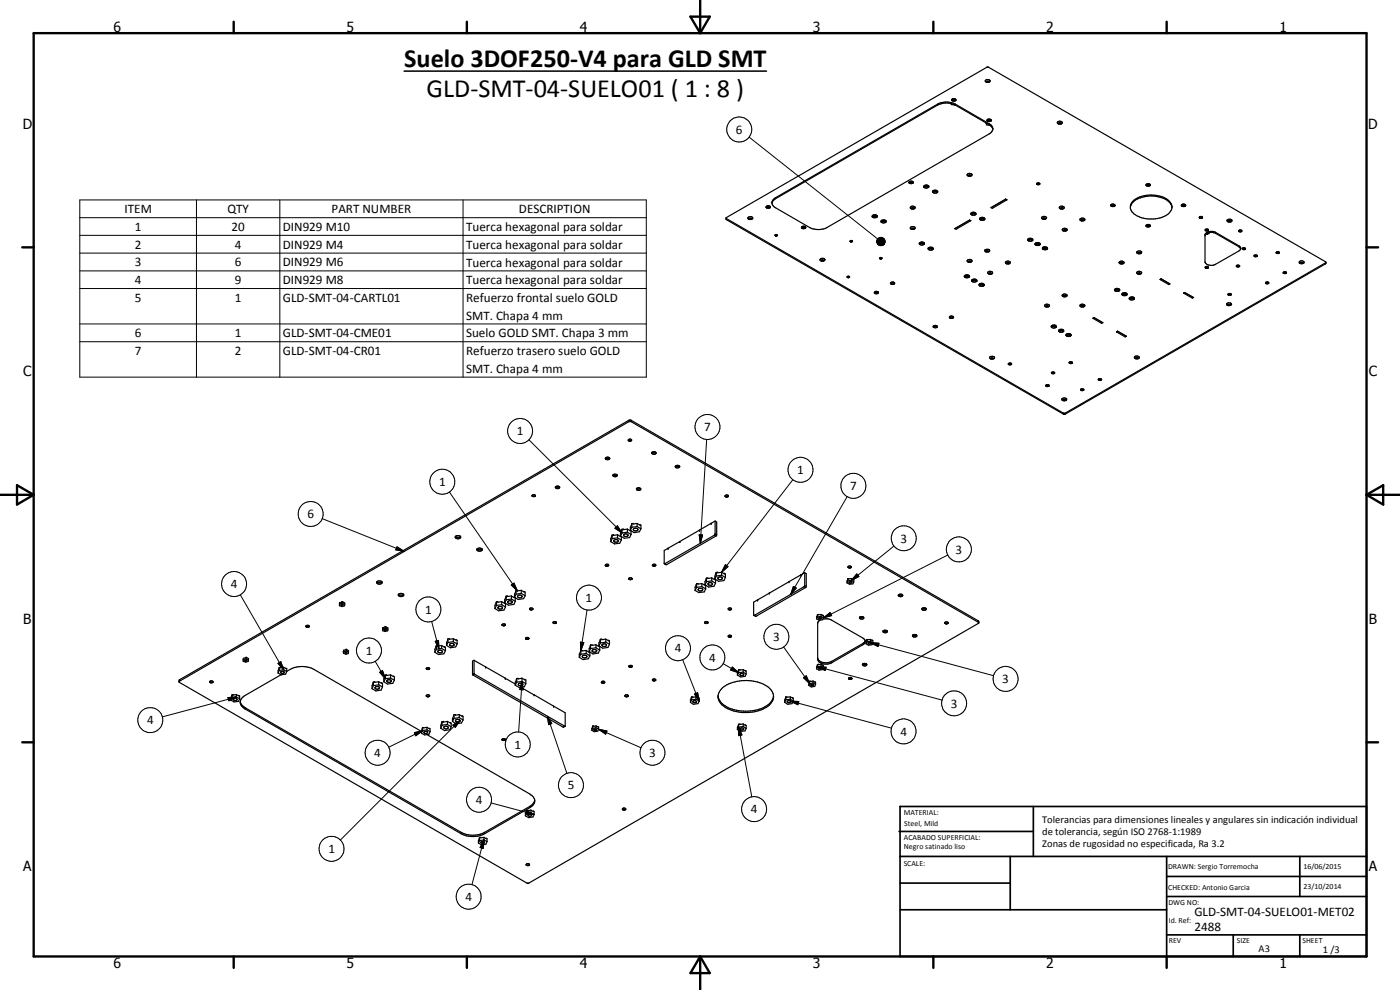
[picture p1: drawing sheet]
<svg xmlns="http://www.w3.org/2000/svg" width="420mm" height="297mm" viewBox="0 0 420 297" stroke-linecap="round" stroke-linejoin="round" font-family="sans-serif">
<g fill="none" stroke="#000" stroke-width=".35">
<path d="M285.4 31.1l.1 .3M285.5 31.1v.3M285.5 31.4l1 .1M285.6 31.1a5.9 5.9 0 0 0-4.2 .4l-48.6 28.1-.8 .6-.3 .8M285.6 31.1l1.1 .4 10.4 6.1M285.7 30.1l.4-.2 .7 .2M285.7 30.1a.57 .57 0 0 1 .5-.5 .57 .57 0 0 1 .6 .6M285.7 30.1l.4 .3 .6-.1M285.8 30.3a.48 .48 0 0 1 .9 0M286.5 31.5h.1M286.8 30.2l-.1 .1M295.8 24.1a.75 .75 0 0 1 .8-.2 .75 .75 0 0 1 .5 .6 .75 .75 0 0 1-.8 .2 .75 .75 0 0 1-.5-.6z"/>
<path d="M295.9 36.9l.3 .6M296.2 24.5l-.1 .2M296.2 24.5h.5M296.2 24.4h.1M296.2 37.5l.9 .1M296.2 37v.5M296.2 36.2l.5-.2 .8 .2M296.2 36.2v-.2l.4-.3 .7 .1 .2 .4M296.2 36.2l1.1 .2M296.4 36.4l.5-.2 .4 .2M296.7 24.4v.3M296.7 24.5h.1"/>
<path d="M297.1 37.6l.9 1.2M297.5 36.2l-.2 .2M317.3 36.7a.74 .74 0 0 1 .8-.4 .74 .74 0 0 1 .6 .7 .84 .84 0 0 1-1.4-.3zM318.4 37l-.5-.1-.2 .3M318.4 37l.1 .1M318.4 37v.2M232 59.9l.5-.4 48.9-28.3a5.9 5.9 0 0 1 5.3 0l10.2 5.9a1.6 1.6 0 0 1 1.1 1.6 1.6 1.6 0 0 1-1.1 1.5l-48.7 28a5.8 5.8 0 0 1-5.3 0l-10.1-5.8a1.53 1.53 0 0 1-.8-2.5zM272.8 54.9l.5-.2 .7 .2M273 54.4h.7l.4 .2a.62 .62 0 0 1-.7 .5 .62 .62 0 0 1-.5-.6zM273 55l.3-.2 .5 .2M277.3 56.1a1.01 1.01 0 0 1 1.4 0M277.3 56.1l-.1-.1a.86 .86 0 0 1 .8-.5 .86 .86 0 0 1 .8 .5l-.1 .1"/>
<path d="M277.3 56.1a1.01 1.01 0 0 0 1.4 0M277.4 56.3l.6-.3 .5 .3M279.9 57.7a1.06 1.06 0 0 1 1.5 0M279.9 57.7v-.2a.81 .81 0 0 1 .8-.4 .81 .81 0 0 1 .7 .6M279.9 57.7l.2 .1M280.1 57.8l1 .1M280.1 57.8l.3-.3 .6 .1 .2 .2M281.4 57.7l-.3 .2M290.4 52.2a.69 .69 0 0 1 .8-.2 .69 .69 0 0 1 .4 .7 .84 .84 0 0 1-1.3-.3zM290.9 52.5l.3 .1M291.2 52.6l.1 .2M291.2 52.6h-.5l-.1 .2"/>
<path d="M301.8 59.7v.1M301.8 59.8l-4.3 2.5M301.8 59.8l.4 .2M311.1 55a.46 .46 0 0 1 .6-.2 .46 .46 0 0 1 .2 .6l-.7-.1zM311.1 55.3h.9M311.3 55.4h.6M344 55.6l.4-.2 .8 .2M344 55.6l-.1-.1a.66 .66 0 0 1 .7-.4 .66 .66 0 0 1 .6 .5M344 55.6l1 .2M344.2 55.8l.3-.3 .5 .3M345.2 55.6l-.2 .2M217.9 65.4l101.5 58.6 78.5-45.3"/>
<path d="M217.9 65.4l.1 .5 101.2 58.4h.4l78.3-45.2v-.4M217.9 65.4l78.7-45.3 101.3 58.6M224.4 65.3a.96 .96 0 0 1 1.5 .1 .79 .79 0 0 1-.7 .5 .79 .79 0 0 1-.8-.6zM224.8 65.8l.2-.3 .5 .1v.2M229.9 62.3l.7-.3 .6 .3M229.9 62.3a.63 .63 0 0 1 .6-.5 .63 .63 0 0 1 .7 .4l-.2 .2M229.9 62.3l.3 .1M230.2 62.4l.4-.2 .4 .2M231 62.4h-.8M232.7 70.7l-.1-.2 .3-.1 .4 .1-.1 .2M232.7 70.7h.5M240.6 68.4a.62 .62 0 0 1 .6-.5 .62 .62 0 0 1 .6 .5l-.2 .1"/>
<path d="M240.6 68.4l.6-.2 .6 .2M240.6 68.4l.4 .2 .6-.1M240.7 68.5l.3-.2 .6 .2M246.2 77.7l.9-.2 .5 .3a.74 .74 0 0 1-.7 .6 .74 .74 0 0 1-.8-.5zM246.5 78.3l.2-.3 .5 .3M255.2 72.5l-.1-.2 .4-.2 .4 .2-.2 .2M255.2 72.5h.5M261.8 65.1a1.06 1.06 0 0 1 1.5 0M261.9 64.6l1.1-.1 .3 .4-.3 .4h-.8l-.4-.3zM262 65.2a.58 .58 0 0 1 .5-.3 .58 .58 0 0 1 .5 .3M264.1 77.6l-.2-.1 .3-.2 .5 .1-.1 .2M264.1 77.6l.4 .1"/>
<path d="M264.1 77.6h.5M264.3 77.6l-.1 .1M264.4 77.6v.1M264.4 66.6a1.01 1.01 0 0 1 1.5 0M264.5 66.2a.94 .94 0 0 1 1.5 .3 .76 .76 0 0 1-.9 .5 .76 .76 0 0 1-.6-.8zM264.6 77.6l-.1 .1M264.7 66.8l.5-.4 .5 .4M273.3 68.2a.87 .87 0 0 1 1.3 .3 .83 .83 0 0 1-1.4-.2zM273.3 62.1a.82 .82 0 0 1 1.3 .3 .83 .83 0 0 1-1.4-.2zM273.6 62.7l.2-.3h.4l.1 .3M273.8 68.5l.4 .1M273.8 68.5l-.2 .3"/>
<path d="M274.2 68.6l.1 .2M275.9 73.2l.4-.3 1.1 .3M275.9 73.2a.81 .81 0 0 1 .6-.6 .81 .81 0 0 1 .9 .3v.3M275.9 73.2l.2 .2M276.1 73.4a.57 .57 0 0 1 .6-.4 .57 .57 0 0 1 .5 .4M276.1 73.4h1M277.4 73.2l-.3 .2M278.6 74.7l.1-.1a1.11 1.11 0 0 1 1.4 .1M278.6 74.7l-.1-.1a.89 .89 0 0 1 1.6 0v.2M278.6 74.7l.2 .2M278.8 74.9l.3-.3 .8 .3M280.1 74.8l-.7 .3-.6-.2"/>
<path d="M286.5 68.6l4.5-2.6 .4 .2-4.5 2.6zM290.4 78.1l.4-.2 .8 .1a.62 .62 0 0 1-.3 .8 .62 .62 0 0 1-.8-.2l-.3-.3zM290.6 78.7l.3-.3h.3l.1 .3M291 66v.1M291 66.1l-4.4 2.5M291 66.1l.3 .2M291.4 64a.73 .73 0 0 1 .8-.4 .73 .73 0 0 1 .6 .8l-1 .2-.4-.3zM291.4 64.3l.4-.3h.6l.5 .3M291.6 64.5l.4-.4 .4 .1 .2 .3M294 65.8a1.06 1.06 0 0 1 1.5 0M294 65.8v-.1a.83 .83 0 0 1 .8-.5 .83 .83 0 0 1 .7 .6M294 65.8l.8 .3 .7-.3"/>
<path d="M294.2 66a.58 .58 0 0 1 .6-.3 .58 .58 0 0 1 .5 .3M295.6 75a.85 .85 0 0 1 1.4 .3 .81 .81 0 0 1-.8 .4 .81 .81 0 0 1-.6-.6zM296.4 75.3l.3 .2M296.4 75.3l-.5 .1M296.4 75.3l.2 .3M297.4 62.3l4.4-2.6 .4 .2-4.4 2.6zM301.8 78.6a.79 .79 0 0 1 1.4 .3 .72 .72 0 0 1-.8 .3 .72 .72 0 0 1-.6-.6zM302.1 79.2l.2-.3h.4l.1 .3M308.4 72.1l.7-.3 .8 .3M308.5 71.7a.77 .77 0 0 1 .9-.3 .77 .77 0 0 1 .5 .7 .89 .89 0 0 1-1.5-.3zM308.7 72.3l.5-.4 .5 .4M310.7 73.4l.6-.3 .8 .3"/>
<path d="M310.7 73.4a.73 .73 0 0 1 .7-.6 .73 .73 0 0 1 .7 .6M310.7 73.4l.6 .3 .8-.3M310.9 73.5l.5-.3 .5 .3M312.7 65.2a.79 .79 0 0 1 1.4 .2l-.4 .3-.6 .1-.5-.3zM312.9 74.6l.6-.3 .9 .3M312.9 74.6a.75 .75 0 0 1 .7-.6 .75 .75 0 0 1 .8 .7M312.9 74.6l.2 .2M313 65.7l.2-.3 .5 .3M313.1 74.8a.57 .57 0 0 1 .5-.3 .57 .57 0 0 1 .5 .3M314.4 74.7l-.5 .2-.8-.1M318.1 62a.7 .7 0 0 1 .8-.2 .7 .7 0 0 1 .4 .7 .73 .73 0 0 1-.8 .3 .73 .73 0 0 1-.5-.7zM318.3 62.7l.2-.3h.4l.1 .3"/>
<path d="M318.9 68.7a.75 .75 0 0 1 .8-.2 .75 .75 0 0 1 .5 .6 .82 .82 0 0 1-1.4-.3zM319.3 69.1l-.1 .2M319.7 69l-.4 .1M319.7 69l.1 .1M319.8 69.1h.1M319.9 69.1v.2M324.4 66.2l.8 .1M324.4 66.2l-.3-.2a.68 .68 0 0 1 .7-.6 .68 .68 0 0 1 .7 .7l-.3 .2M324.4 66.2l.6-.2 .2 .3M324.4 66.2l.1 .1M333.4 61.8l.6-.3 .6 .3M333.4 61.8l.4 .2 .6-.1"/>
<path d="M333.6 61.9l.2-.2 .6 .2M334.6 61.7a.6 .6 0 0 0-.6-.5 .6 .6 0 0 0-.6 .6M334.6 61.7l-.2 .2M335.9 78.6a.74 .74 0 0 1 .8-.3 .74 .74 0 0 1 .6 .7 .89 .89 0 0 1-1.4-.3zM336.9 79l.1 .1M337 79v.2M337 79l-.5-.1-.3 .3M339.2 62.3a4.4 4.4 0 0 1 4.2-3.2 8.8 8.8 0 0 1 7.7 1.8l.6 1.4M340 60.4a8.9 8.9 0 0 1 11 0 2.45 2.45 0 0 1-.7 4 8.8 8.8 0 0 1-10.6-.9 2.33 2.33 0 0 1 .3-3.1zM341.2 75.6a.96 .96 0 0 1 1.4 .1 .79 .79 0 0 1-.7 .5 .79 .79 0 0 1-.7-.6zM342.2 75.9l.1 .1M342.3 76l-.6-.2-.2 .3"/>
<path d="M342.3 76l-.1 .1M344 67.9l-.1-.1a.66 .66 0 0 1 .7-.5 .66 .66 0 0 1 .6 .6M344 67.9l.2 .2M344 67.9l.6-.3 .6 .3M344.2 68l.3-.2 .5 .2M345 68l-.8 .1M345.2 67.9l-.2 .1M354.6 61.8l.6-.3 .6 .3M354.8 61.9l.2-.2 .6 .2M355.8 61.7a.6 .6 0 0 0-.6-.5 .6 .6 0 0 0-.6 .6M355.8 61.7l-.4 .3-.8-.2M360 65.4l.4-.2 .4 .2"/>
<path d="M360 65.4a.39 .39 0 0 1 .4-.5 .39 .39 0 0 1 .4 .5M360 65.4h.1M360.1 65.4h.7M360.1 65.4h.6M361.6 70.6a2.61 2.61 0 0 1 3.2-.6l7 4 .5 .7M361.8 69.2v-.4l.5-.1 .4 .3-.3 .3M361.8 69.2l.2 .1M361.8 69.2l.4-.2 .4 .2M361.9 70a2.78 2.78 0 0 1 2.9-.3l7 4a.83 .83 0 0 1 .6 .8 .83 .83 0 0 1-.6 .8l-7 4a2.5 2.5 0 0 1-3.2-.6v-8.4zM362 69.2h.4M362 70.2l.4 .1M362 69.3h.4"/>
<path d="M362.4 69.2v.1M362.4 69.9v.4M363 69.8l-.6 .5M368.2 66.1a.75 .75 0 0 1 .9-.4 .75 .75 0 0 1 .5 .7 .85 .85 0 0 1-1.4-.3zM368.6 66.6l.2-.3h.5v.3M371.1 79.7l.6-.2 .4 .3-.5 .3-.5-.1zM371.1 80h.9M371.8 69.2l.2-.2 .6 .1a.45 .45 0 0 1-.4 .5 .45 .45 0 0 1-.4-.4zM371.8 69.5l.4-.2 .4 .2M372.9 74.8h.8M373 74.8l-.1-.3 .6-.2 .3 .2-.3 .4M373 74.8l.5 .1"/>
<path d="M373 74.8h.6M376.4 76.6l.6-.1 .3 .2a.56 .56 0 0 1-.4 .3 .56 .56 0 0 1-.6-.2zM376.4 76.9h.9M383.1 75.9h.8M384 75.9a.45 .45 0 0 0-.5-.4 .45 .45 0 0 0-.4 .4M384 75.9l-.3 .2-.6-.2M390 78.5a.76 .76 0 0 1 .8-.3 .76 .76 0 0 1 .5 .7 .76 .76 0 0 1-.8 .3 .76 .76 0 0 1-.5-.7zM390.3 79.1l.2-.3 .5 .3M254.3 83.2l-.1-.2 .4-.2 .4 .2-.1 .2M254.3 83.2l.5 .1M254.3 83.2h.6M254.6 83.3h-.1"/>
<path d="M254.7 83.3h.1M254.9 83.2l-.1 .1M262.5 87.6l.6-.2 .5 .4a.67 .67 0 0 1-.6 .4 .67 .67 0 0 1-.6-.5zM262.5 87.9l.3-.1 .8 .1M267.3 85.1l.6-.2 .5 .2M267.4 84.7l.7-.1 .4 .4a.7 .7 0 0 1-.7 .4 .7 .7 0 0 1-.6-.5zM280.1 98.2l.6-.3 .6 .3M280.1 97.8a.64 .64 0 0 1 .7-.2 .64 .64 0 0 1 .5 .5 .68 .68 0 0 1-1.2-.2zM285 95.3l.5-.2 .6 .2M285 95l.6-.2 .6 .3a.64 .64 0 0 1-.6 .5 .64 .64 0 0 1-.7-.5zM289.5 83.1a1.01 1.01 0 0 1 1.4 0M289.5 83.1l-.1-.2a.81 .81 0 0 1 .8-.4 .81 .81 0 0 1 .7 .6"/>
<path d="M289.5 83.1l.2 .1M289.7 83.2l.3-.3 .5 .1 .2 .2M290.9 83.1l-.6 .3-.6-.2M291.7 84.3l.4-.2 1 .2M291.7 83.9a.83 .83 0 0 1 .9-.2 .83 .83 0 0 1 .5 .7 .89 .89 0 0 1-1.5-.3zM291.9 84.5l.3-.3h.5l.2 .3M293.9 85.6l.4-.3 1 .3M293.9 85.6a.75 .75 0 0 1 .7-.6 .75 .75 0 0 1 .7 .6M293.9 85.6l.2 .2M294.1 85.8l.3-.3h.5l.2 .3M295.3 85.6l-.4 .3-.8-.1M296.5 81.7a.66 .66 0 0 1 .9-.4 .66 .66 0 0 1 .3 .9 .72 .72 0 0 1-.8 .1 .72 .72 0 0 1-.4-.6z"/>
<path d="M296.8 82.2a.34 .34 0 0 1 .4-.3 .34 .34 0 0 1 .3 .3M313.6 91.5a.84 .84 0 0 1 1.3 .3 .82 .82 0 0 1-1.4-.2zM314 91.8h.1M314 91.8h.5M314 91.8l-.1 .3M314.1 91.8h.4M314.5 91.8l.1 .3M315.5 98.1l.4-.3h.7l.4 .3M315.8 98.3l.3-.3 .6 .1 .1 .2M317 98.1v-.1a.81 .81 0 0 0-.8-.5 .81 .81 0 0 0-.7 .6l.3 .2M317 98.1l-.7 .3-.5-.1M317.7 99.4a1.06 1.06 0 0 1 1.5 0"/>
<path d="M317.8 99a.87 .87 0 0 1 1.4 .3 .87 .87 0 0 1-1.5-.2zM318 99.6l.5-.4 .4 .2 .1 .2M318.8 88.4a.75 .75 0 0 1 .8-.2 .75 .75 0 0 1 .6 .7 .75 .75 0 0 1-.8 .2 .75 .75 0 0 1-.6-.7zM319.6 88.8l.3 .1M319.6 88.8l-.4 .1M319.6 88.7l-.4 .1v.2M319.6 88.7l.3 .2M319.9 88.9v.1M324.2 91.5a.76 .76 0 0 1 .8-.2 .76 .76 0 0 1 .5 .6 .75 .75 0 0 1-.8 .2 .75 .75 0 0 1-.5-.6zM324.6 91.8h.5M324.6 91.8l-.1 .3M325.1 91.8l.1 .3"/>
<path d="M328.3 95.3l2.7 1.5-.4 .2-2.6-1.5M328.3 95.3l-.3 .2M334.5 86.9a.91 .91 0 0 1 1.5 .1l-.3 .4h-.8l-.3-.2zM334.5 87.2l.5-.3h.6l.4 .3M334.7 87.3a.57 .57 0 0 1 .5-.3 .57 .57 0 0 1 .6 .3M335.1 99.6l.3-.2 2.7 1.5-.4 .2zM335.4 99.4h.1M335.4 99.4l2.6 1.5M335.4 99.4l-.3 .2M336.8 88.4a1.06 1.06 0 0 1 1.4 0M336.8 88.1a.71 .71 0 0 1 .9-.4 .71 .71 0 0 1 .4 .9h-.2a.71 .71 0 0 1-.7 .1 .71 .71 0 0 1-.4-.6zM337 88.6a.59 .59 0 0 1 1-.1v.1"/>
<path d="M339 89.7a1.06 1.06 0 0 1 1.4 0M339.2 89.9a.6 .6 0 0 1 1-.1v.1M340.4 89.7v-.1a.8 .8 0 0 0-.8-.5 .8 .8 0 0 0-.7 .6l.3 .2M340.4 89.7l-.6 .3-.6-.1M341.2 81.7a.74 .74 0 0 1 .8-.3 .74 .74 0 0 1 .5 .6 .82 .82 0 0 1-1.3-.3zM342.2 82h.1M342.2 82h-.6l-.1 .2M342.2 82v.2M348.1 83.9l.4-.2 2.6 1.5-.3 .2zM348.5 83.7h.1M348.5 83.7l2.6 1.5M348.5 83.7l-.3 .2"/>
<path d="M355.2 87.9l.3-.1 2.7 1.5-.4 .2zM355.5 87.8h.1M355.5 87.8l-.3 .2M361.8 80.4l.1 .1M361.8 80.4h.8M361.9 80.5h.5M362.6 80.3v-.2l-.4-.2-.4 .1v.4M362.6 80.3l-.7 .2M368.2 91.1a.9 .9 0 0 1 1.4 .3 .82 .82 0 0 1-.8 .4 .82 .82 0 0 1-.7-.6zM368.6 88.5h.9M368.6 91.4l-.1 .3M368.6 88.5l.2 .1"/>
<path d="M369 91.4l.2 .3M369 91.4h-.4M369.3 88.5l-.5 .1M369.3 88.5v.1M369.5 88.4v-.1a.53 .53 0 0 0-.5-.3 .53 .53 0 0 0-.5 .4l.1 .1M369.5 88.4l-.7 .2M379.8 84.8a.44 .44 0 0 1 .6-.2 .44 .44 0 0 1 .2 .5 .46 .46 0 0 1-.5 .1 .46 .46 0 0 1-.3-.4zM379.9 85h.8M385.2 82h.8M385.2 82l-.1-.2 .3-.3 .5 .1 .1 .4M297.1 107.1a.75 .75 0 0 1 .8-.2 .75 .75 0 0 1 .5 .6 .82 .82 0 0 1-1.4-.3zM297.4 107.7l.2-.3 .4 .1 .1 .2"/>
<path d="M302.6 109.2l.5-.3 .5 .3a.59 .59 0 0 1-1 0zM302.7 109.3h.8M313.9 115.6a.46 .46 0 0 1 .6-.3 .46 .46 0 0 1 .2 .6l-.6 .1zM313.9 115.9l.5-.2 .4 .2M315.6 111.8l.6-.2 .3 .4-.7 .1zM315.6 112h.9M318.7 119.6a.76 .76 0 0 1 .8-.2 .76 .76 0 0 1 .6 .7 .78 .78 0 0 1-.8 .2 .78 .78 0 0 1-.6-.7zM319.9 100.7a1.01 1.01 0 0 1 1.5 0M320.2 100.8a.58 .58 0 0 1 .5-.3 .58 .58 0 0 1 .5 .3M320.9 108.7l.4-.2 .5 .3-.6 .3zM320.9 109h.9M321.4 100.7l.1-.1a.8 .8 0 0 0-.8-.6 .8 .8 0 0 0-.8 .6l.3 .2"/>
<path d="M321.4 100.7l-.4 .3-.8-.2M324.4 117.1h.8M324.4 117.1l-.1-.1a.43 .43 0 0 1 .5-.4 .43 .43 0 0 1 .4 .5M329.6 114h.9M329.7 113.7l.5-.1 .4 .3-.5 .3-.4-.2zM340.5 107.1a.82 .82 0 0 1 1.4 .3 .87 .87 0 0 1-1.5-.2zM340.8 107.6l.2-.2h.4l.1 .2M181.8 137.3a.71 .71 0 0 1 1.2 .4l-.9 .2-.4-.2zM181.8 137.3l.4 .2 .7-.2M188.5 132.1l.6-.4 .5 .4M188.5 132.1l.3 .2M188.5 132l1 .1"/>
<path d="M188.7 132.2l.5 .1M189.4 132.2l-.3 .1M189.5 132.2l-.3 .1M189.6 132.1l-.1 .1M189.6 132l-.1 .1M195.7 135.7l.8-.1a.37 .37 0 0 1 .4 .4 .37 .37 0 0 1-.5 .3l-.8-.2zM195.7 135.7l.3 .2 .8-.2M202.7 139.9a.65 .65 0 0 1 .7-.3 .65 .65 0 0 1 .5 .6 .71 .71 0 0 1-1.2-.3zM202.8 139.8h1.1M319.1 120.2l.1-.3 .4 .1 .1 .2M159.7 148.7l.1 .2M159.7 148.7v.1"/>
<path d="M159.7 148.8h.9M159.7 148.8l.1 .1M159.8 148.9l.2 .1M160 149h.3M160.6 148.8l-.2 .2M160.7 148.7a.59 .59 0 0 0-1 0M160.7 148.7l-.2 .3h-.6M160.7 148.7l-.1 .1M166.8 146a.65 .65 0 0 1 .7-.2 .65 .65 0 0 1 .4 .5 .75 .75 0 0 1-1.2-.1zM166.8 146l.2 .2 .9-.2M184 142.5l.7-.2 .5 .2M184 142.5a.59 .59 0 0 0 .6 .5 .59 .59 0 0 0 .6-.5"/>
<path d="M184 142.5l.3 .1 .9-.1M186.7 158.8l-.5 1.1v.9M186.7 158.8v1.1M186.7 159.9l-.5 .9M188.3 158.7l-1.6 .1M188.3 158.7v1M188.3 159.7l1.1 .7M188.3 159.7l-1.6 .2M189.1 159.1l.3 .2v1.1M189.6 157.1l-.4 1.1-.1 1.1-.8-.6M189.6 157.1v1.1M189.6 158.2l-.4 .9 1.1 .7 1.6-.2 .5-.9"/>
<path d="M190.2 158.6a.72 .72 0 0 1 .7-.2 .72 .72 0 0 1 .5 .6 .78 .78 0 0 1-1.3-.3zM191 146.6a.62 .62 0 0 1 .7-.3 .62 .62 0 0 1 .5 .7l-.9 .1zM191.1 146.6l.4 .1 .7-.1M191.2 157.1h-1.6M191.2 157.1l1.2 .5v1.1M191.2 157.1v.9M191.2 158l1.2 .7M191.2 158l-1.6 .2M214.6 156.3l-15.3 8.9 .1 4M214.6 156.3v4l-.2 .3-15 8.6M214.6 156.3l.5 .3-.1 4.2-14.9 8.6-.7-.2M217.6 148.9h1"/>
<path d="M217.6 148.9a.5 .5 0 0 1 .5-.4 .5 .5 0 0 1 .5 .4M217.6 148.8l.2 .2M217.6 148.9l.1 .1M217.8 149l.1 .1M217.9 149.1h.3M217.9 149.1h.1M218.5 149l-.3 .1M218.6 148.9l-.1 .1M113.1 174.5a1.11 1.11 0 0 0 1.5 0M113.1 174.5a.89 .89 0 0 1 1.6 .4 .89 .89 0 0 1-.9 .4 .89 .89 0 0 1-.7-.6zM119.6 178.3l.4 .3 1.1-.3M119.6 178.3a.88 .88 0 0 1 .9-.3 .88 .88 0 0 1 .6 .6 .91 .91 0 0 1-.8 .4 .91 .91 0 0 1-.8-.6z"/>
<path d="M136.7 161l.4 .2 1.1-.2M136.7 160.9a.93 .93 0 0 1 1.5 .4 .87 .87 0 0 1-.8 .4 .87 .87 0 0 1-.8-.7zM143.1 164.8a.95 .95 0 0 1 1.6 .2 .87 .87 0 0 1-.9 .4 .87 .87 0 0 1-.7-.6zM143.2 164.7l.4 .3 1.1-.3M151.9 178.9l-.4 1.1v.9M151.9 178.9v1.1M151.9 180l-.4 .9M153.5 178.8l-1.6 .1M153.5 178.8l1.1 .5v1.1M153.5 178.8v.9M153.5 179.7l1.1 .7M153.5 179.7l-1.6 .3"/>
<path d="M154.9 177.2l-.5 1.1v.9M154.9 177.2v1.1M154.9 178.3l-.5 .9M155.4 178.8a.74 .74 0 0 1 .7-.3 .74 .74 0 0 1 .6 .6 .71 .71 0 0 1-.8 .3 .71 .71 0 0 1-.5-.6zM156.5 177.1l-1.6 .1M156.5 177.1l1.1 .5v1.1M156.5 177.1v1M156.5 178.1l1.1 .6M156.5 178.1l-1.6 .2M157.6 178.7l-.5 .9-1.6 .3-1.1-.7M181.7 169.7l.3-.4h.5l.2 .4M181.7 169.7l.6 .1"/>
<path d="M181.7 169.7h1M181.9 169.8h.2M182.5 169.8h-.2M182.7 169.6l-.1 .1M182.7 169.7l-.4 .1M183.7 160.5l-.4 1.1v.9M183.7 160.5v1.1M183.7 161.6l-.4 .9M184.2 162.1a.71 .71 0 0 1 .8-.2 .71 .71 0 0 1 .5 .5 .78 .78 0 0 1-1.3-.2zM185.3 160.4l-1.6 .1M185.3 160.4l1.2 .6v1.1M185.3 160.4v1"/>
<path d="M185.3 161.4l1.2 .7M185.3 161.4l-1.6 .2M186.5 162.1l-.5 .9-1.6 .2-1.1-.7M187.1 160.4a.71 .71 0 0 1 .8-.3 .71 .71 0 0 1 .6 .6 .78 .78 0 0 1-1.4-.3zM188.7 173.7l.2-.3h.5l.3 .3M188.7 173.7l.4 .2M188.7 173.6l.1 .1M188.8 173.7l.7 .2M188.8 173.7h.9M189.4 160.4l-.4 .9-1.6 .2-1.2-.7M189.7 173.7l-.2 .2M189.7 173.7l-.1 .1"/>
<path d="M195.8 169.5l.1 .3h.5M195.8 169.6l.1 .1M195.9 169.7l.3 .1M196.6 169.8h-.2M196.7 169.7l-.1 .1M196.8 169.5a.59 .59 0 0 0-1 .1M196.8 169.5l-.3 .3M196.8 169.5l-.9 .2M209.1 175.1l-.5 1.1v1M209.1 175.1v1.1M209.1 176.2l-.5 1M209.7 176.7a.78 .78 0 0 1 1.2 .3 .71 .71 0 0 1-.7 .3 .71 .71 0 0 1-.6-.5z"/>
<path d="M210.6 175.1l1.2 .5v1.1M210.6 175.1h-1.5M210.6 175.1v.9M210.6 176l1.2 .7M210.6 176l-1.5 .2M211.8 176.7l-.4 .9-1.6 .2-1.2-.6M212 173.4l-.4 1.1v.9M212 173.4v1.1M212 174.5l-.4 .9M212.5 175a.72 .72 0 0 1 .8-.2 .72 .72 0 0 1 .5 .6 .72 .72 0 0 1-.8 .3 .72 .72 0 0 1-.5-.7zM213.6 173.4h-1.6M213.6 173.4l1.1 .5v1.1"/>
<path d="M213.6 173.4v.9M213.6 174.3l1.1 .7M213.6 174.3l-1.6 .2M214.7 175l-.4 .9-1.6 .2-1.1-.7M215 171.7l-.5 1.1v.9M215 171.7v1.1M215 172.8l-.5 .9M215.5 173.4a.86 .86 0 0 1 1.3 .1 .78 .78 0 0 1-1.4 0zM216.6 171.7h-1.6M216.6 171.7l1.1 .5v1.1M216.6 171.7v.9M216.6 172.6l1.1 .7"/>
<path d="M216.6 172.6l-1.6 .2M217.7 173.3l-.5 .9-1.6 .2-1.1-.7M230.9 178h.1M236.8 174.5h.1M236.8 174.5l-10.6 6.2 .1 4M241.5 171.8l-4.7 2.7M241.5 171.8v3.8l-.2 .4-15 8.7M241.5 171.8l.5 .3v3.8l-.2 .4-14.9 8.6-.6-.2M254.4 173.9l-.2 1M254.5 173.6v.7M254.5 173.6l-.1 .2M254.5 174.3l-.3 .6"/>
<path d="M254.5 170.1v.1M254.5 170.2l.3-.4 .6 .2 .1 .2M254.5 170.2l.3 .1M254.5 170.2h1M254.8 170.3l.3 .1M255.5 170.2l-.4 .2M255.5 173.6h-1M255.5 173.6l.7 .3v.7M255.5 173.6v.6M255.5 174.2l.7 .4M255.5 174.2l-1 .1M256.2 174.6l-.2 .6-1 .1-.8-.4"/>
<path d="M269.7 178.4l.7-.1 .5 .3a.69 .69 0 0 1-.6 .4 .69 .69 0 0 1-.7-.4zM269.7 178.4l.2 .2 .9-.2M73.1 197.8l-.1 .6M73.1 197.9l-.1 .5M73.6 198.1l.5 .1-.4 .1zM73.9 197.2l.7 .4v.4M73.9 197.2l-.8 .3v.4M73.9 197.2v.5M73.9 197.7l.7 .3M73.9 197.7l-.8 .2M74.6 198l-.1 .5-.8 .2-.7-.3M91.8 187.9l.1 .1"/>
<path d="M91.9 188l.2 .2M91.9 188h.9M92.8 188l-.3-.4-.7 .2 .1 .3h.7M92.8 188l-.6 .2M92.8 188l-.1 .1M101.9 181.1v.6M101.9 180.8v.4M101.9 181.2v.5M102.4 181.5h.5M102.4 181.5h.1M102.7 180.5l-.8 .3M102.7 180.5l.8 .4v.4"/>
<path d="M102.7 180.5v.5M102.7 181l.8 .3M102.7 181l-.8 .2M102.9 181.5h.1M103.1 195.5v.5M103.2 195.1l-.1 .4M103.2 195.1v.4M103.2 195.5l-.1 .5M103.5 181.3l-.1 .5-.8 .2-.7-.3M103.6 195.7l.2-.1 .3 .2-.4 .2zM103.9 194.8l.7 .4v.4M103.9 194.8l-.7 .3"/>
<path d="M103.9 194.8v.5M103.9 195.3l.7 .3M103.9 195.3l-.7 .2M104.6 195.6v.5l-.8 .2-.7-.3M114.9 188.6l-.1 .1M114.9 188.7l-.1 .5M115.3 189h.6M115.3 189h.1M115.5 188.1h.1M115.5 188.1l-.6 .2-.1 .9M115.7 188l.7 .4v.4M115.7 188l-.2 .1"/>
<path d="M115.7 188v.5M115.7 188.5l.7 .3M115.7 188.5l-.8 .2M115.9 189h.1M116.4 188.8v.5l-.8 .2-.8-.3M131 193.7l-.5 1.1v.9M131 193.7v1.1M131 194.8l-.5 .9M131.4 195.3a.78 .78 0 0 1 1.3 .3 .73 .73 0 0 1-.7 .3 .73 .73 0 0 1-.6-.6zM132.5 193.7h-1.5M132.5 193.7l1.2 .5v1M132.5 193.7v.9"/>
<path d="M132.5 194.6l1.2 .6M132.5 194.6l-1.5 .2M133.7 195.2l-.5 1-1.6 .2-1.1-.7M134.4 191.7l-.4 1.1v.9M134.4 191.7v1.1M134.4 192.8l-.4 .9M134.9 193.3a.74 .74 0 0 1 .8-.3 .74 .74 0 0 1 .6 .6 .72 .72 0 0 1-.8 .3 .72 .72 0 0 1-.6-.6zM136 191.6l-1.6 .1M136 191.6l1.2 .5v1.1M136 191.6v.9M136 192.5l1.2 .7M136 192.5l-1.6 .3"/>
<path d="M137.2 193.2l-.4 .9-1.6 .3-1.2-.7M142.3 198.1l12.3 7.1M142.3 198.1l.1 4.2 27.2 15.6M142.3 198.1l-.5 .3 .1 4.1 27.1 15.7 .6-.3M149 180.6l-.5 1.1v.9M149 180.6v1.1M149 181.7l-.5 .9M149.5 182.2a.78 .78 0 0 1 1.3 .3 .71 .71 0 0 1-.8 .3 .71 .71 0 0 1-.5-.6zM150.6 180.5l-1.6 .1M150.6 180.5l1.1 .5v1.1M150.6 180.5v.9M150.6 181.4l1.1 .7"/>
<path d="M150.6 181.4l-1.6 .3M150.7 187.5v.1M150.7 187.6l.6 .1M150.7 187.6l.2 .1M150.7 187.6h.9M151.5 187.7h-.2M151.7 187.5l-.5 .2M151.7 187.5l-.2-.3h-.5l-.3 .4M151.7 182.1l-.5 .9-1.6 .3-1.1-.7M152.5 180.4a.76 .76 0 0 1 1.2 .3 .81 .81 0 0 1-1.4-.1zM154.6 180.4l-.4 1-1.6 .2-1.1-.7M157.8 191.6l.3-.3h.3l.3 .3"/>
<path d="M157.8 191.6l.3 .2M157.8 191.6v.1M157.8 191.6h.9M157.8 191.7l.2 .1M158 191.8h.4M158.7 191.7l-.4 .1M158.7 191.6l-.2 .2M159 182.8l.1 .1M159 182.8h.9M159 182.9l.4 .1M159.2 182.9l.1 .1M159.3 183h.2"/>
<path d="M159.7 182.9l-.3 .1M159.8 182.9h-.1M159.9 182.8l-.1 .1M159.9 182.7l-.6-.3-.3 .4M159.9 182.7l-.1 .2M159.9 182.7v.1M166 186.8v.1M166 186.9l.3 .2M166 186.9h1M166 186.9h.1M166.2 187l.2 .1M166.3 187.1h.3"/>
<path d="M166.8 187l-.2 .1M167 186.9h-.1M167 186.8l-.3 .2M167 186.7a.53 .53 0 0 0-.6-.2 .53 .53 0 0 0-.4 .4M167 186.7v.2M174.3 195.2l-.4 1.1v.9M174.3 195.2v1.1M174.3 196.3l-.4 .9M174.8 196.8a.74 .74 0 0 1 .7-.2 .74 .74 0 0 1 .6 .5 .78 .78 0 0 1-1.3-.3zM175.9 195.2h-1.6M175.9 195.2l1.1 .5v1.1M175.9 195.2v.9"/>
<path d="M175.9 196.1l1.1 .7M175.9 196.1l-1.6 .2M177 196.8l-.4 .9-1.6 .2-1.1-.7M177.2 193.5l-.4 1.1v.9M177.2 193.5v1.1M177.2 194.6l-.4 .9M177.8 195h1.1a.48 .48 0 0 1 0 .6 .48 .48 0 0 1-.7 .1l-.5-.2zM178.8 193.5h-1.6M178.8 193.5l1.2 .5v1.1M178.8 193.5v.9M178.8 194.4l1.2 .7M178.8 194.4l-1.6 .2"/>
<path d="M180 195.1l-.5 .9-1.5 .2-1.2-.7M180.2 191.8l-.5 1.1v.9M180.2 191.8v1.1M180.2 192.9l-.5 .9M180.7 193.4a.65 .65 0 0 1 .8-.3 .65 .65 0 0 1 .4 .7 .74 .74 0 0 1-1.2-.4zM181.8 191.8l1.1 .5v1M181.8 191.8h-1.6M181.8 191.8v.9M181.8 192.7l1.1 .6M181.8 192.7l-1.6 .2M182.9 193.3l-.5 1-1.5 .2-1.2-.7M188.8 199.9v.1"/>
<path d="M188.8 199.8v.2M188.8 199.8l.6-.2 .3 .3M188.8 199.8h.1M189.7 199.9l-.1 .2M189.7 199.9l-.9 .1M211.5 186.8a.51 .51 0 0 1 .5-.3 .51 .51 0 0 1 .5 .4l-.3 .1M211.5 186.8v.1M211.5 186.9l.1 .1M211.5 186.9h.9M211.6 187h.6M211.6 186.9l.3 .2M212.2 187l-.2 .1"/>
<path d="M218.6 182.7l.2-.2 .5-.1 .2 .4M218.6 182.7l.4 .3M218.6 182.7v.1M218.6 182.8l.4 .2M218.6 191l.3 .1M218.6 182.8h.9M218.6 191h.9M219.4 182.9l-.4 .1M219.5 191l-.9 .1M219.5 191a.47 .47 0 0 0-.5-.4 .47 .47 0 0 0-.4 .4M219.5 182.8l-.5 .2M219.5 190.9l-.3 .2"/>
<path d="M219.5 182.8l-.1 .1M245.3 184.7l-.2 1M245.3 199.6l-.2 1.1M245.4 184.4v.7M245.4 199.4v.7M245.4 184.4l-.1 .1M245.4 185.1l-.3 .6M245.4 199.4l-.1 .1M245.7 185.5l.6-.2 .2 .2-.5 .3zM246.4 184.4h-1M246.4 199.3l-1 .1M246.4 184.4l.7 .3v.7"/>
<path d="M246.4 199.3l.7 .3v.7M246.4 184.4v.6M246.4 199.3v.6M246.4 185l.7 .4M246.4 185l-1 .1M246.4 199.9l.7 .4M246.4 199.9l-1 .2M246.9 185.8l1.5-.1 1 .2 9.5 5.5a1.07 1.07 0 0 1 .8 1 1.07 1.07 0 0 1-.8 1.1l-9.3 5.3a3.1 3.1 0 0 1-4.2-.8v-11.1l.8-.8M247.1 185.4l-.3 .6-1 .1-.7-.4M258 185.2a.61 .61 0 0 1 .8-.3 .61 .61 0 0 1 .3 .7l-.8 .2-.3-.3zM258 185.2l.3 .1 .9-.1M258.9 199.2l1.1-.1a.43 .43 0 0 1 0 .6 .43 .43 0 0 1-.6 .1l-.5-.2z"/>
<path d="M258.9 199.2l.3 .2 .8-.2M259.7 192.3l-.8 .8-9.3 5.3a2.89 2.89 0 0 1-4.2-1M260.2 191.9l-.3 1.3M260.2 192.6l-.3 .6M260.2 191.9v.7M260.6 193l.7-.2a.37 .37 0 0 1-.3 .4 .37 .37 0 0 1-.4-.2zM261.3 191.9h-1.1M261.3 191.9l.6 .3v.7M261.3 191.9v.5M261.3 192.4l.6 .5M261.3 192.4l-1.1 .2M261.9 192.9l-.2 .6-1.1 .1-.7-.4"/>
<path d="M265.1 189.3l.3-.2 .9 .2a.59 .59 0 0 1-.6 .6 .59 .59 0 0 1-.6-.6zM265.1 189.3l.5 .1 .6-.1M273.9 190.5a.67 .67 0 0 1 .7-.2 .67 .67 0 0 1 .5 .6 .72 .72 0 0 1-.7 .3 .72 .72 0 0 1-.6-.5zM273.9 190.5l.5 .3 .7-.3M276.8 182.5l.4 .2 .7-.2M276.9 182.4l1 .1a.62 .62 0 0 1-.6 .7 .62 .62 0 0 1-.6-.6zM283.6 187l.1 .1M283.6 187h.9M283.7 187.1h.7M283.7 187.1l.4 .1M284.4 187.1h-.1M284.5 186.9h.1a.59 .59 0 0 0-1.1 0l.1 .1"/>
<path d="M284.5 186.9l-.1 .2M293.7 186.8l-104.7-60.4-135.2 78.1M53.8 204l135.2-78 104.7 60.5-.1 .6-135.1 77.9-104.7-60.3zM62.9 204.6a.51 .51 0 0 1 .5-.3 .51 .51 0 0 1 .5 .3l-.1 .1M62.9 204.6l.2 .2M62.9 204.6l1 .1M63.1 204.8l.5 .1M63.1 204.8l.2 .1M63.8 204.7l-.3 .2M63.8 204.8l-.2 .1M69.7 208.4l-.4 .9v.8M69.7 208.4v.9"/>
<path d="M69.7 209.3l-.4 .8M70.1 209.8a.53 .53 0 0 1 .6-.2 .53 .53 0 0 1 .4 .5h-.8zM70.9 208.4h-1.2M70.9 208.4l1 .4v.9M70.9 208.4v.7M70.9 209.1l1 .6M70.9 209.1l-1.2 .2M71.9 209.7l-.3 .7-1.3 .2-1-.5M72.1 210.5l.4 .9 1.1 .9 64.8 37.4a7.4 7.4 0 0 0 7 0l13.6-7.8 .9-.7 .6-1.1M83.8 200.3l-.3 .9v.7M83.8 200.3v.9M83.8 201.2l-.3 .7"/>
<path d="M84.2 201.6l.8-.2 .3 .4-.5 .3-.5-.2zM84.4 202.4l-10.8 6.3a2.15 2.15 0 0 0-1.5 2 2.15 2.15 0 0 0 1.5 2l64.8 37.4a7.8 7.8 0 0 0 7 0l13.6-7.8a2.15 2.15 0 0 0 1.5-2 2.15 2.15 0 0 0-1.5-2l-30.9-17.9M85.1 200.2l-1.3 .1M85.1 200.2l1 .4v.9M85.1 200.2v.8M85.1 201l1 .5M85.1 201l-1.3 .2M86.1 201.4a7.9 7.9 0 0 1 8.1-.6l32.3 18.7M86.1 201.5l-.4 .8-1.3 .2-.9-.6M112 204.6l-.3 1.1v.9M112 204.6v1.1M112 205.7l-.3 .9"/>
<path d="M112.6 206.2a.71 .71 0 0 1 .7-.3 .71 .71 0 0 1 .6 .6 .75 .75 0 0 1-1.3-.3zM113.7 204.6h-1.7M113.7 204.6l1.1 .4v1.1M113.7 204.6v.9M113.7 205.5l1.1 .6M113.7 205.5l-1.7 .2M114.8 206.1l-.4 1-1.6 .2-1.1-.7M115.6 202.6l-.4 1v1M115.6 202.6v1M115.6 203.6l-.4 1M116.1 204.2a.78 .78 0 0 1 1.3 .3 .71 .71 0 0 1-.7 .3 .71 .71 0 0 1-.6-.6zM117.2 202.5l-1.6 .1"/>
<path d="M117.2 202.5l1.2 .5v1.1M117.2 202.5v1M117.2 203.5l1.2 .6M117.2 203.5l-1.6 .1M118.4 204.1l-.5 .9-1.6 .2-1.1-.6M126.8 218.3l-.3 .9v.8M126.8 218.3v.9M126.8 219.2l-.3 .8M127.3 219.5h.7l.3 .2-.5 .4-.6-.3zM127.9 208.8a.54 .54 0 0 1 .5-.4 .54 .54 0 0 1 .5 .4M127.9 208.7l.3 .3 .7-.2M127.9 200.6l.1 .1"/>
<path d="M128 200.7l.2 .1M128 200.7h.9M128.1 218.2l-1.3 .1M128.1 218.2l1 .5v.8M128.1 218.2v.8M128.1 219l1 .5M128.1 219l-1.3 .2M128.2 200.8l.4 .1M128.7 200.8l-.1 .1M128.9 200.8l-.4 .1M128.9 208.8h-.9l.3 .2M128.9 208.8l-.2 .2"/>
<path d="M128.9 200.7l-.1 .1M128.9 200.6v.2M128.9 200.6a.59 .59 0 0 0-1 0l.1 .1M128.9 200.6v.1M129.1 219.5l-.4 .8-1.3 .2-.9-.5M132.7 216.5l-.4 1.1v.9M132.7 216.5v1.1M132.7 217.6l-.4 .9M133.2 218.1a.77 .77 0 0 1 .7-.2 .77 .77 0 0 1 .6 .5 .77 .77 0 0 1-.7 .3 .77 .77 0 0 1-.6-.6zM134.3 216.5h-1.6M134.3 216.5l1.1 .5v1.1M134.3 216.5v.9"/>
<path d="M134.3 217.4l1.1 .7M134.3 217.4l-1.6 .2M135.4 218.1l-.4 .8-1.6 .3-1.1-.7M136.3 214.5l-.5 1.1v.9M136.3 214.5v1.1M136.3 215.6l-.5 .9M136.7 216.1a.76 .76 0 0 1 .8-.3 .76 .76 0 0 1 .5 .6 .72 .72 0 0 1-.7 .3 .72 .72 0 0 1-.6-.6zM137.8 214.4l-1.5 .1M137.8 214.4l1.2 .5v1.1M137.8 214.4v.9M137.8 215.3l1.2 .7M137.8 215.3l-1.5 .3"/>
<path d="M139 216l-.5 .9-1.6 .3-1.1-.7M155.1 203.6l-.5 1.1v.9M155.1 203.6v1.1M155.1 204.7l-.5 .9M155.7 205.1a.7 .7 0 0 1 1.2 .4 .84 .84 0 0 1-1.4-.2zM156.3 206.2l4 2.3M156.7 203.5l1.1 .5v1.1M156.7 203.5l-1.6 .1M156.7 203.5v1M156.7 204.5l1.1 .6M156.7 204.5l-1.6 .2M157.8 205.1l-.4 .9-1.6 .2-1.2-.6"/>
<path d="M160.2 208.5l9.4 5.4v4M177.9 217.8l-.3 1.3M177.9 217.8v.7M177.9 218.5l-.3 .6M178.3 218.9h.7a.38 .38 0 0 1-.4 .3 .38 .38 0 0 1-.3-.3zM178.9 217.8v.6M178.9 217.8h-1M178.9 217.8l.8 .3v.7M178.9 218.4l.8 .4M178.9 218.4l-1 .1M179.7 218.8l-.3 .6-1.1 .1-.7-.4M180.5 204.8a.5 .5 0 0 1 .5-.4 .5 .5 0 0 1 .5 .4"/>
<path d="M180.5 204.7l.4 .3M180.5 204.8l.4 .2M180.5 204.8l.1 .1M180.8 204.9h.6M181.3 204.9l-.4 .1M181.3 204.9l-.3 .1M181.4 204.9h-.1M181.5 204.7l-.1 .2M187.6 208.8a.51 .51 0 0 1 .5-.4 .51 .51 0 0 1 .4 .4M187.6 208.7l.6 .3M188.4 209h-.2M188.5 208.8h-.9l.4 .2"/>
<path d="M188.5 208.8l-.3 .2M188.8 200l.1 .1M188.9 200.1l.3 .1M188.9 200.1l.2 .1M189.6 200.1l-.5 .1M189.6 200.1l-.3 .1M195.8 204a.48 .48 0 0 1 .5-.3 .48 .48 0 0 1 .4 .4l-.2 .2M195.8 204l.3 .3M195.8 204l.1 .1M195.9 204.2l.6 .1M196.6 204.2l-.2 .1M196.8 204.1l-.1 .1"/>
<path d="M196.8 204.1l-.9 .1M196.8 204v.1M207.6 210l-.4 .7M207.6 209.1l-.4 .9v.7M207.6 209.1h1.3M207.6 209.1v.9M208 210.4a.55 .55 0 0 1 .6-.2 .55 .55 0 0 1 .4 .5l-.8 .1zM208.9 209.1l.9 .4v.9M208.9 209.1v.7M208.9 209.8l.9 .6M208.9 209.8l-1.3 .2M209.8 210.4l-.3 .7-1.4 .2-.9-.6"/>
<path d="M215.5 208.8a5.6 5.6 0 0 0 4.9 4.2 11.3 11.3 0 0 0 10.9-2.3l.5-.7 .3-1.2M216.8 206.4a12.3 12.3 0 0 1 14.2 .1 3.4 3.4 0 0 1-1.1 5.8 12.3 12.3 0 0 1-13.3-.8 3.3 3.3 0 0 1 .2-5.1zM221.7 217.3l-.4 .9v.7M221.7 201l-.4 .8v.8M221.7 201v.8M221.7 217.3v.9M221.7 201.8l-.4 .8M221.7 218.2l-.4 .7M222.1 218.7a.6 .6 0 0 1 .6-.3 .6 .6 0 0 1 .5 .4l-.7 .2zM222.1 202.4l.3-.3 .8 .2a.57 .57 0 0 1-.5 .4 .57 .57 0 0 1-.6-.3zM223 218l.9 .6M223 200.9l-1.3 .1"/>
<path d="M223 217.2l-1.3 .1M223 200.9l.9 .4v.9M223 217.2l.9 .5v.9M223 200.9v.8M223 217.2v.8M223 201.7l.9 .5M223 201.7l-1.3 .1M223 218l-1.3 .2M223.9 202.2l-.3 .7-1.3 .2-1-.5M223.9 218.6l-.3 .7-1.3 .2-1-.6M235.9 209.1h1.3M235.9 209.1l-.4 .9v.7"/>
<path d="M235.9 209.1v.9M235.9 210l-.4 .7M236.3 210.4a.53 .53 0 0 1 .6-.2 .53 .53 0 0 1 .4 .5l-.8 .1zM237.2 209.1l.9 .4v.9M237.2 209.1v.7M237.2 209.8l.9 .6M237.2 209.8l-1.3 .2M238.1 210.4l-.4 .7-1.3 .2-.9-.6M243 204.4l-.3 1.3M243 204.4v.7M243 205.1l-.3 .6M243.4 205.4a.37 .37 0 0 1 .4-.1 .37 .37 0 0 1 .2 .4h-.5z"/>
<path d="M244 204.3l-1 .1M244 204.3l.8 .4v.7M244 204.3v.6M244 204.9l.8 .5M244 204.9l-1 .2M244.8 205.4l-.3 .6-1 .1-.8-.4M245.4 200.1l-.3 .6M245.7 200.4l.6-.1 .2 .2-.6 .2zM247.1 200.3l-.3 .6-1 .2-.7-.4M254.8 203.4l.6-.1 .3 .3-.7 .2-.3-.1zM255.6 203.6h-.9l.4 .2M255.6 203.6l-.3 .2"/>
<path d="M255.7 203.5l-.1 .1M150.7 221.9v.1M150.7 222l.2 .2 .7-.2M150.7 222l.4 .2M151.7 221.9l-.3 .2M151.7 221.9a.59 .59 0 0 0-1 0v.1M151.7 221.9l-1 .1M143.9 251.3l-.3 1.6M143.9 251.3v.9M143.9 252.2l-.3 .7M144.4 252.5a.57 .57 0 0 1 1 .4h-1zM145.2 251.2l-1.3 .1"/>
<path d="M145.2 251.2l1 .4v.9M145.2 251.2v.8M145.2 252l1 .5M145.2 252l-1.3 .2M146.2 252.5l-.4 .8-1.3 .2-.9-.6M157.9 259.5l.5 .2M157.9 259.5l.3 .1M158.1 243.1l-.4 1v.7M158.1 243.1v.9M158.1 244l-.4 .8M158.2 259.6h.5M158.5 244.5l.7-.2 .3 .3-.7 .3z"/>
<path d="M158.9 259.5l-.2-.4h-.4l-.4 .4M158.9 259.5l-.2 .1M158.9 259.5l-.1 .1M159.3 243.1h-1.2M159.3 243.1l1 .4v.9M159.3 243.1v.7M159.3 243.8l1 .6M159.3 243.8l-1.2 .2M160.3 244.4l-.3 .7-1.3 .2-1-.5M186.8 242.7a.46 .46 0 0 1 .5-.3 .46 .46 0 0 1 .4 .6h-.2M186.8 242.7l.1 .3M186.8 242.7v.1"/>
<path d="M186.8 242.8h.9M186.8 242.8l.1 .2M186.9 243h.5M187.7 242.9l-.8 .1"/>
<circle cx="255.3" cy="174.8" r=".34"/>
</g>
<g fill="none" stroke="#000" stroke-width=".3">
<path d="M281.4 31.2v.3M286.7 31.2v.3M296.9 37.1v.3M23.9 60h170.1v53.2h-170.1zM59 60v53.2M84 60v53.2M139 60v53.2M224.8 41.1l38.5 30.6M232.8 59.3v.3M23.9 65.3h170.1M23.9 70.6h170.1M23.9 75.9h170.1"/>
<path d="M218 65.6v.3M263.1 72.3l2.2 .9-2.2-.6zM263.1 72.6l2.2 .6-2.1-.4zM263.2 72.1l2.1 1.1-2.2-.9zM263.2 72.8l2.1 .4-2-.1zM263.3 73.1l2 .1-1.9 .1zM263.3 73.2h2M263.3 71.8l2 1.4-2.1-1.1zM263.4 73.3l1.9-.1-1.7 .3zM263.5 71.6l.2-.2 1.6 1.8zM263.5 71.6l1.8 1.6-2-1.4zM263.6 73.5l1.7-.3-1.4 .4z"/>
<path d="M263.7 71.4l.2-.1 1.4 1.9zM263.9 73.6l1.4-.4zM263.9 71.3l.3-.1 1.1 2zM264.1 73.7l1.2-.5zM264.2 71.2h.2l.9 2zM264.4 73.7l.9-.5zM264.4 71.2h.3l.6 2zM264.7 73.7l.6-.5zM264.7 71.2l.3 .2 .3 1.8zM264.9 73.6l.4-.4zM265 71.4l.2 .1 .1 1.7zM265.2 71.5l.2 .2-.1 1.5z"/>
<path d="M265.3 73.2l-.2 .2zM265.4 71.7l-.1 1.5zM265.5 72l-.2 1.2zM265.6 72.8l-.3 .4zM265.6 72.5l-.3 .7zM265.6 72.2l-.3 1zM364.8 69.7v.3M371.8 73.7v.3M397.8 78.9v.3M23.9 81.3h170.1M23.9 86.6h170.1M23.9 97.2h170.1"/>
<path d="M23.9 102.5h170.1M158.7 132l28 27.9M188.7 126.1v.4M189.4 126.1v.4M212.1 131.8l-1.9 31.2M319.1 124v.2M319.7 124v.2M96.7 155.6l24.6 9.8M134.9 147.6l20.4 29.7M184.6 158.5l.7-.7 1.4 2.1zM237.9 143.9l-21.3 27.8M254.2 149l-16.9 29.4"/>
<path d="M72.1 178.5l13 22.5M119.2 164.1l2.1 1.3-2.5-.4zM153.4 175.5l.9-.5 1 2.3zM199.5 169.1l.6 .3M209.8 160.4l1.1 .1-.7 2.5zM214.4 160.6l.5 .2M214.6 160.1l.5 .3M217.7 169.4l.8 .6-1.9 1.7zM238.1 175.9l.9 .5-1.7 2zM241.2 176.1l.5 .2M241.5 175.6l.5 .3M257.1 172.2l.7 .8-2.3 1.2z"/>
<path d="M268.3 163.8l-12.8 10.4M284.4 166.5l-37.3 18.9M83.4 199.1l.9-.6 .8 2.5zM112.6 198.4l3 5.2M129.5 186.4l2.2 8.3M130.6 192.4l1-.2 .1 2.5zM174.2 192.7l1 .1-.9 2.4zM176.2 183l-1.9 12.2M204.9 198l4.9 12.4M217 199.1l4.7 2.7M226.4 184.6l.5 .3M235.2 194.1l7.8 11"/>
<path d="M247.1 185.4l2-1.6 .5 .9zM249.6 198.4v.4M258.9 193.1v.4M261.2 192.8l2.6 .2-.3 1zM261.2 192.8l37 9.9M293.6 186.3v.4M53.9 204v.4M68.4 209.3l2.5-.2-2.2 1.2zM70.9 209.1l-22.2 6M73.6 212.3v.4M113.9 201.7l.9-.5 .8 2.4zM124.4 219.8l2.4-.6-2 1.6z"/>
<path d="M126.8 219.2l-10.1 5M135.9 217.6l2.2-1.4-1.5 2zM138.1 216.2l-36 35.9M142.3 202.1l-.5 .2M142.4 202.3l-.5 .2M156.7 204.5l.3 2.5-1-.1zM156.7 204.5l-1.1 15.1M164.3 214.9l1.3 2.2-.9 .3zM164.3 214.9l5.8 17.1M169.5 217.9l-.5 .3M179.7 218.8l2.4 .5-.3 1zM179.7 218.8l12.7 5.6"/>
<path d="M208.4 208.2l1-.3 .4 2.5zM219.8 200.2l1.9 1.6-2.4-.8zM221.7 218.2l1 2.3-1 .2zM221.7 218.2l3.9 20.9M237.2 210.4l2.5 .1-.2 1zM237.2 210.4l30.3 8.1M241.1 203.3l.9-.5 1 2.3zM245.4 200.1l2.5 .1-.3 1zM245.4 200.1l37.3 10M138.4 249.7v.4M145.2 252l-.1 2.6-1-.3zM145.2 252l-3.6 13.4"/>
<path d="M145.4 249.7v.4M147.4 240.9l12.9 3.5M158 243.2l2.3 1.2-2.5-.2zM159 241.9v.4"/>
<circle cx="221.9" cy="38.9" r="3.8"/>
<circle cx="156.1" cy="129.3" r="3.7"/>
<circle cx="212.3" cy="128.1" r="3.8"/>
<circle cx="93.2" cy="154.2" r="3.7"/>
<circle cx="132.8" cy="144.6" r="3.8"/>
<circle cx="240.2" cy="141" r="3.8"/>
<circle cx="256.1" cy="145.8" r="3.8"/>
<circle cx="70.3" cy="175.2" r="3.8"/>
<circle cx="176.7" cy="179.3" r="3.8"/>
<circle cx="271.2" cy="161.5" r="3.7"/>
<circle cx="287.8" cy="164.8" r="3.7"/>
<circle cx="110.7" cy="195.2" r="3.8"/>
<circle cx="128.6" cy="182.9" r="3.8"/>
<circle cx="203.5" cy="194.5" r="3.8"/>
<circle cx="213.8" cy="197.3" r="3.8"/>
<circle cx="233" cy="191" r="3.7"/>
<circle cx="45.1" cy="216.1" r="3.7"/>
<circle cx="271.2" cy="219.4" r="3.8"/>
<circle cx="286.4" cy="211" r="3.7"/>
<circle cx="301.8" cy="203.7" r="3.7"/>
<circle cx="113.3" cy="225.9" r="3.7"/>
<circle cx="143.8" cy="239.9" r="3.8"/>
<circle cx="155.4" cy="223.4" r="3.7"/>
<circle cx="171.4" cy="235.6" r="3.7"/>
<circle cx="195.8" cy="225.8" r="3.8"/>
<circle cx="99.5" cy="254.7" r="3.8"/>
<circle cx="226.3" cy="242.8" r="3.7"/>
<circle cx="140.6" cy="269" r="3.7"/>
</g>
<path d="M121.3 21.3h108.7" fill="none" stroke="#000" stroke-width=".46"/>
<g fill="#000">
<circle cx="209.9" cy="159" r=".18"/>
<circle cx="210" cy="159" r=".18"/>
<circle cx="213.4" cy="157" r=".18"/>
<circle cx="200.5" cy="164.5" r=".18"/>
<circle cx="204" cy="162.5" r=".18"/>
<circle cx="230.9" cy="178" r=".18"/>
<circle cx="236.8" cy="174.5" r=".18"/>
<circle cx="240.3" cy="172.5" r=".18"/>
<circle cx="103.1" cy="195.5" r=".18"/>
<circle cx="114.9" cy="188.6" r=".18"/>
<circle cx="227.4" cy="180" r=".18"/>
<circle cx="145.7" cy="200.1" r=".18"/>
<circle cx="151.6" cy="203.5" r=".18"/>
<circle cx="151.7" cy="203.5" r=".18"/>
<circle cx="160.3" cy="208.5" r=".18"/>
<circle cx="166.1" cy="211.9" r=".18"/>
</g>
<g fill="none" stroke="#000" stroke-width=".71">
<path d="M10.1 9.9h400v277.1h-400zM70.1 6.5v3.4M140.1 6.5v3.4M207.2 5h5.8l-2.9 4.9zM210.1 0v9.9M280.1 6.5v3.4M350.1 6.5v3.4M6.7 74.2h3.4M410.1 74.2h3.5M.1 148.5h10M5.1 145.6l5 2.9-5 2.9zM410.1 148.5h10"/>
<path d="M410.1 148.5l5-2.9v5.8zM6.7 222.7h3.4M410.1 222.7h3.5M70.1 287v3.4M140.1 287v3.4M210.1 287v10M210.1 287l2.9 5h-5.8zM280.1 287v3.4M350.1 287v3.4"/>
</g>
<g fill="none" stroke="#000" stroke-width=".51">
<path d="M269.8 249.5h40.3M270.1 242h140v45h-140zM270.1 257h140M303.2 257v16M310.1 242v15M350.1 257v30M390.1 257v12M270.1 265h33.1M270.1 273h80M350.1 269h60M350.1 263h60M350.1 280.5h60"/>
<path d="M370.1 280.5v6.5M390.1 280.5v6.5"/>
</g>
<g fill="#000">
<path d="M265.6 72.8l-.3 .4zM265.6 72.5l-.3 .7zM265.6 72.2l-.3 1zM265.5 72l-.2 1.2zM265.4 71.7l-.1 1.5zM265.2 71.5l.2 .2-.1 1.5zM265 71.4l.2 .1 .1 1.7zM264.7 71.2l.3 .2 .3 1.8zM264.4 71.2h.3l.6 2zM264.2 71.2h.2l.9 2zM263.9 71.3l.3-.1 1.1 2zM263.7 71.4l.2-.1 1.4 1.9z"/>
<path d="M263.5 71.6l.2-.2 1.6 1.8zM263.5 71.6l1.8 1.6-2-1.4zM263.3 71.8l2 1.4-2.1-1.1zM263.2 72.1l2.1 1.1-2.2-.9zM263.1 72.3l2.2 .9-2.2-.6zM263.1 72.6l2.2 .6-2.1-.4zM263.4 73.3l1.9-.1-1.7 .3zM263.6 73.5l1.7-.3-1.4 .4zM263.9 73.6l1.4-.4zM264.1 73.7l1.2-.5zM264.4 73.7l.9-.5zM264.7 73.7l.6-.5z"/>
<path d="M264.9 73.6l.4-.4zM265.3 73.2l-.2 .2zM184.6 158.5l.7-.7 1.4 2.1zM119.2 164.1l2.1 1.3-2.5-.4zM153.4 175.5l.9-.5 1 2.3zM209.8 160.4l1.1 .1-.7 2.5zM217.7 169.4l.8 .6-1.9 1.7zM238.1 175.9l.9 .5-1.7 2zM257.1 172.2l.7 .8-2.3 1.2zM83.4 199.1l.9-.6 .8 2.5zM130.6 192.4l1-.2 .1 2.5zM174.2 192.7l1 .1-.9 2.4z"/>
<path d="M247.1 185.4l2-1.6 .5 .9zM261.2 192.8l2.6 .2-.3 1zM68.4 209.3l2.5-.2-2.2 1.2zM113.9 201.7l.9-.5 .8 2.4zM135.9 217.6l2.2-1.4-1.5 2zM156.7 204.5l.3 2.5-1-.1zM164.3 214.9l1.3 2.2-.9 .3zM179.7 218.8l2.4 .5-.3 1zM208.4 208.2l1-.3 .4 2.5zM219.8 200.2l1.9 1.6-2.4-.8zM237.2 210.4l2.5 .1-.2 1zM241.1 203.3l.9-.5 1 2.3z"/>
<path d="M245.4 200.1l2.5 .1-.3 1zM124.4 219.8l2.4-.6-2 1.6zM221.7 218.2l1 2.3-1 .2zM145.2 252l-.1 2.6-1-.3zM158 243.2l2.3 1.2-2.5-.2z"/>
</g>
<path d="M263.2 73h2.1" fill="none" stroke="#000" stroke-width=".42"/>
<g font-size="7.9">
<text x="121.3" y="20.2">Suelo 3DOF250-V4 para GLD SMT</text>
<text x="128" y="29.3">GLD-SMT-04-SUELO01 ( 1 : 8 )</text>
</g>
<g font-size="4.2">
<text x="34" y="9.6">6</text>
<text x="104" y="9.6">5</text>
<text x="174" y="9.6">4</text>
<text x="244" y="9.6">3</text>
<text x="314" y="9.6">2</text>
<text x="384" y="9.6">1</text>
<text x="6.8" y="38.7">D</text>
<text x="410.6" y="38.7">D</text>
<text x="7" y="112.9">C</text>
<text x="410.8" y="112.9">C</text>
<text x="7" y="187.1">B</text>
<text x="410.8" y="187.1">B</text>
<text x="7" y="261.4">A</text>
<text x="410.8" y="261.4">A</text>
<text x="34" y="290.4">6</text>
<text x="104" y="290.4">5</text>
<text x="174" y="290.4">4</text>
<text x="244" y="290.4">3</text>
<text x="314" y="290.4">2</text>
<text x="384" y="290.4">1</text>
</g>
<g font-size="3.9">
<text x="220.8" y="40.1">6</text>
<text x="37.4" y="63.9">ITEM</text>
<text x="68.2" y="64">QTY</text>
<text x="99.5" y="63.9">PART NUMBER</text>
<text x="155.7" y="64">DESCRIPTION</text>
<text x="40.5" y="69.3">1</text>
<text x="69.5" y="69.3">20</text>
<text x="84.9" y="69.3">DIN929 M10</text>
<text x="139.9" y="69.3">Tuerca hexagonal para soldar</text>
<text x="40.5" y="74.6">2</text>
<text x="70.5" y="74.6">4</text>
<text x="84.9" y="74.6">DIN929 M4</text>
<text x="139.9" y="74.6">Tuerca hexagonal para soldar</text>
<text x="40.5" y="79.9">3</text>
<text x="70.5" y="79.9">6</text>
<text x="84.9" y="79.9">DIN929 M6</text>
<text x="139.9" y="80">Tuerca hexagonal para soldar</text>
<text x="40.5" y="85.2">4</text>
<text x="70.5" y="85.2">9</text>
<text x="84.9" y="85.2">DIN929 M8</text>
<text x="139.9" y="85.3">Tuerca hexagonal para soldar</text>
<text x="40.5" y="90.5">5</text>
<text x="70.5" y="90.5">1</text>
<text x="84.9" y="90.5">GLD-SMT-04-CARTL01</text>
<text x="139.9" y="90.6">Refuerzo frontal suelo GOLD</text>
<text x="139.9" y="95.9">SMT. Chapa 4 mm</text>
<text x="40.5" y="101.1">6</text>
<text x="70.5" y="101.1">1</text>
<text x="84.9" y="101.1">GLD-SMT-04-CME01</text>
<text x="139.9" y="101.2">Suelo GOLD SMT. Chapa 3 mm</text>
<text x="40.5" y="106.5">7</text>
<text x="70.5" y="106.5">2</text>
<text x="84.9" y="106.5">GLD-SMT-04-CR01</text>
<text x="139.9" y="106.6">Refuerzo trasero suelo GOLD</text>
<text x="139.9" y="111.8">SMT. Chapa 4 mm</text>
<text x="155.1" y="130.6">1</text>
<text x="211.3" y="129.4">7</text>
<text x="239.3" y="142.3">1</text>
<text x="131.8" y="145.8">1</text>
<text x="255.1" y="147.1">7</text>
<text x="92.3" y="155.5">6</text>
<text x="270.2" y="162.8">3</text>
<text x="286.8" y="166.1">3</text>
<text x="69.3" y="176.5">4</text>
<text x="127.6" y="184.1">1</text>
<text x="175.8" y="180.6">1</text>
<text x="109.8" y="196.5">1</text>
<text x="202.5" y="195.7">4</text>
<text x="232" y="192.3">3</text>
<text x="212.8" y="198.5">4</text>
<text x="300.8" y="205">3</text>
<text x="285.4" y="212.3">3</text>
<text x="44.1" y="217.3">4</text>
<text x="270.2" y="220.7">4</text>
<text x="112.3" y="227.1">4</text>
<text x="154.4" y="224.6">1</text>
<text x="194.8" y="227.1">3</text>
<text x="170.4" y="236.9">5</text>
<text x="142.8" y="241.2">4</text>
<text x="225.3" y="244">4</text>
<text x="98.5" y="255.9">1</text>
<text x="139.7" y="270.3">4</text>
<text x="358.5" y="275">GLD-SMT-04-SUELO01-MET02</text>
<text x="358.5" y="279.4">2488</text>
</g>
<g font-size="3.1">
<text x="312.7" y="246.8">Tolerancias para dimensiones lineales y angulares sin indicación individual</text>
<text x="312.7" y="250.4">de tolerancia, según ISO 2768-1:1989</text>
<text x="312.7" y="254">Zonas de rugosidad no especificada, Ra 3.2</text>
<text x="377.7" y="285.6">A3</text>
<text x="397" y="285.9">1 /3</text>
</g>
<g font-size="2.4">
<text x="271.2" y="244.4">MATERIAL:</text>
<text x="271.3" y="252">ACABADO SUPERFICIAL:</text>
<text x="271.4" y="247.9">Steel, Mild</text>
<text x="271.3" y="254.6">Negro satinado liso</text>
<text x="271.2" y="259.7">SCALE:</text>
<text x="350.6" y="260.8">DRAWN: Sergio Torremocha</text>
<text x="391.2" y="260.6">16/06/2015</text>
<text x="350.6" y="267">CHECKED: Antonio Garcia</text>
<text x="391.2" y="266.7">23/10/2014</text>
<text x="350.6" y="271.4">DWG NO:</text>
<text x="350.8" y="276.9">Id. Ref:</text>
<text x="350.8" y="282.8">REV</text>
<text x="371.2" y="282.9">SIZE</text>
<text x="390.9" y="282.9">SHEET</text>
</g>
</svg>
